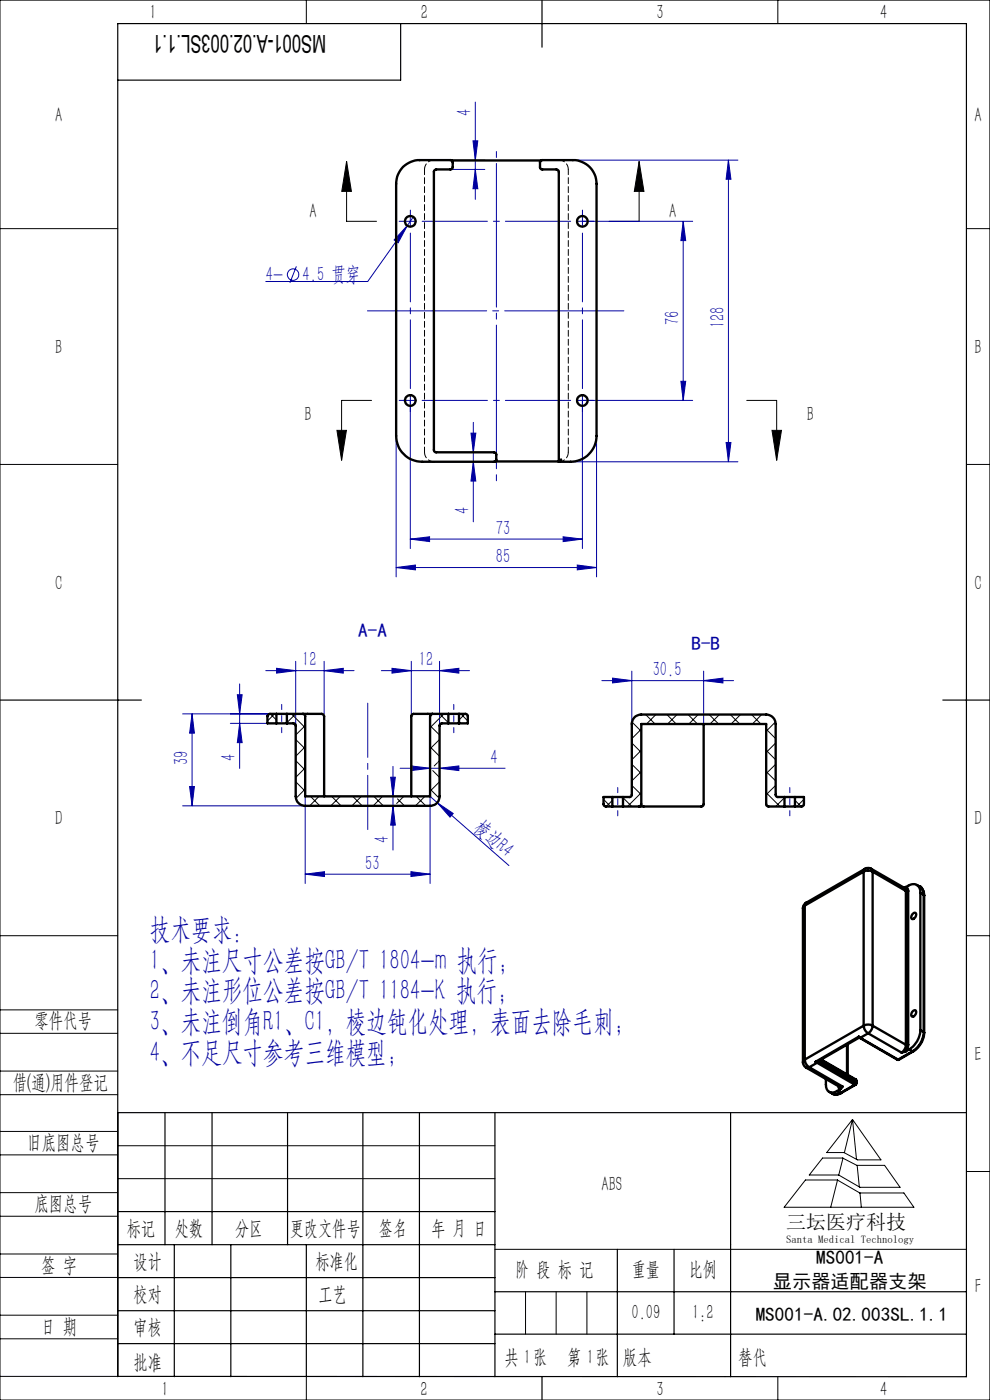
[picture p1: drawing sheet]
<svg xmlns="http://www.w3.org/2000/svg" width="210mm" height="297mm" viewBox="0 0 210 297" stroke-linecap="round" stroke-linejoin="round" font-family="sans-serif">
<g fill="none" stroke="#0000a0" stroke-width=".21">
<path d="M95.5 34h7.3M95.5 35.9h7.3M100.3 29.9h1.1l-.6 4.1zM100.8 35.9l.6 4.1h-1.1zM100.8 21.7v20.6M121.5 34h35M154.5 34l.5 4h-1zM154.5 34v64M62.9 56.5l-1.4 3.5M85.8 47h2.5M86.4 47.9l-1.9 3.6-.9-.6zM86.4 47.9l-8.4 11.8h-21.6"/>
<path d="M87 45.7v2.5M87.7 46l-1.3 1.9M123.5 47h23.4M144.9 47l.6 4h-1.1zM144.9 47v37.9M84 92.5v29.9M87 84.9v31.5M99.9 91.9h1l-.5 4.1zM100.4 98l.5 4.1h-1zM100.4 89.6v21.1M121 98h35.5M126.5 92.5v29.9"/>
<path d="M144.4 80.9h1.1l-.6 4zM146.9 84.9h-23.4v31.5M154 93.9h1l-.5 4.1zM87 114.4l4.1-.5v1zM87 114.4h36.5M119.5 113.9l4 .5-4 .5zM122.4 119.9l4.1 .5-4.1 .5zM84 120.4l4.1-.5v1zM84 120.4h42.5M38.7 151.4h18.6M40.7 151.4l.5 4.1h-1zM40.7 151.4v19.6"/>
<path d="M48.9 153.5h7.8M50.3 147.4h1.1l-.6 4zM50.8 153.5l.6 4h-1.1zM50.8 145.1v17.9M56.4 142.3h18.7M58.7 141.8l4 .5-4 .5zM62.7 140.3v13.6M68.8 142.3l4-.5v1zM68.8 140.3v11.1M80.9 142.3h18.7M83.1 141.8l4.1 .5-4.1 .5zM87.2 140.3v11.1"/>
<path d="M93.2 142.3l4.1-.5v1zM93.2 140.3v13.6M127.7 144.4h27.9M129.9 143.9l4.1 .5-4.1 .5zM134 142.4v11.2M149.3 144.4l4.1-.5v1zM149.3 142.4v11.2M38.7 171h26M40.2 166.9h1l-.5 4.1zM64.7 168.9v18.5M82.9 164.9h1l-.5 4zM83.4 171l.5 4h-1z"/>
<path d="M83.4 162.6v17.7M84.9 163h22.2M87.2 162.5l4 .5-4 .5zM92.7 170.3l15.2 13.3M92.7 170.3l-1.5-1.4v18.5M92.7 170.3l3.4 2.3-.6 .8zM93.2 168.9v.3a2.01 2.01 0 0 1-1.8 1.8M93.2 163l4.1-.5v1zM64.7 185.5l4.1-.6v1zM64.7 185.5h26.5M87.2 184.9l4 .6-4 .4z"/>
<circle cx="62.2" cy="58.3" r="1.21"/>
</g>
<g fill="none" stroke="#000" stroke-width=".21">
<path d="M0 0h210v297h-210zM65 0v5M165 0v5M73.5 34.3l1 6.3h-2zM73.5 34.3v12.7h6.4M135.6 34.3l1 6.3h-2.1zM135.6 34.3v12.7h-6.4M0 48.5h25M205 48.5h5M0 98.5h25M71.5 91.3h2l-1 6.3zM78.8 84.9h-6.3v12.7"/>
<path d="M158.4 84.9h6.3v12.7M163.8 91.3h2l-1.1 6.3zM205 98.5h5M0 198.5h25M205 198.5h5M0 214.2h25M0 219.2h25M0 232.2h25M0 227.2h25M25 236v56h-25M180.8 237.5l6.1 8.6h-5l-2.9-1.6h-3.6zM180.8 237.5l-1.7 7"/>
<path d="M180.8 237.5l.9 8.5M0 245h25M0 240h25M0 258h25M0 253h25M25 243.1h80M25 250h80M170.9 250.3h6.7l4.8 2.8h9.3l2.2 3h-27.6zM174.5 245.7h4.3l3 1.5h5.8l3.3 4.7h-8.5l-4.5-2.6h-6.2zM177.7 250.3l-1.5 5.8M178.8 245.7l-.9 3.6M181.8 247.2l.5 4.6"/>
<path d="M182.4 253.1l.3 3M205 248.5h5M0 271h25M0 266h25M0 279h25M105 265h100M111.5 274v9M118 274v9M124.5 274v9M0 284h25M65 292.1v4.9M153.7 292h.1"/>
<path d="M165 292v5"/>
</g>
<g fill="none" stroke="#0000a0" stroke-width=".21" stroke-dasharray="30.5 1.3 1.3 1.3">
<path d="M85.8 46.9h-1.1M87 45.7v-1.1M123.5 46.9v-1.2M123.5 46.9h-1.2M123.5 46.9v1.3M123.5 46.9h1.3M123.5 45.7v-1.1M124.8 46.9h1.1M85.8 84.9h-1.1M87 84.9v-1.2M87 84.9h-1.2M87 84.9v1.3"/>
<path d="M87 84.9h1.3M87 86.2v1.1M123.5 84.9v-1.2M123.5 84.9h-1.2M123.5 84.9v1.3M123.5 84.9h1.3M123.5 86.2v1.1M124.8 84.9h1.1"/>
</g>
<path d="M89.5 46.9h31.5M89.5 84.9h31.5" fill="none" stroke="#0000a0" stroke-width=".21" stroke-dasharray="30.5 1.3 1.3 1.3" stroke-dashoffset="16.6"/>
<path d="M87 82.4v-33M123.5 82.4v-33" fill="none" stroke="#0000a0" stroke-width=".21" stroke-dasharray="30.5 1.3 1.3 1.3" stroke-dashoffset="15.9"/>
<path d="M59.8 149.4v6M96.3 149.4v6M131 167.1v6M167.5 173.1v-6" fill="none" stroke="#0000a0" stroke-width=".21" stroke-dasharray="30.5 1.3 1.3 1.3" stroke-dashoffset="29.4"/>
<path d="M105.3 31.7v70.7" fill="none" stroke="#0000a0" stroke-width=".21" stroke-dasharray="30.5 1.3 1.3 1.3" stroke-dashoffset="-2.9"/>
<path d="M77.9 65.9h54.4" fill="none" stroke="#0000a0" stroke-width=".21" stroke-dasharray="30.5 1.3 1.3 1.3" stroke-dashoffset="5.2"/>
<path d="M64.8 168.9h26.5" fill="none" stroke="#0000a0" stroke-width=".21" stroke-dasharray="30.5 1.3 1.3 1.3" stroke-dashoffset="19.1"/>
<path d="M64.8 151.9v17M91.3 168.9v-17" fill="none" stroke="#0000a0" stroke-width=".21" stroke-dasharray="30.5 1.3 1.3 1.3" stroke-dashoffset="23.9"/>
<path d="M78 149.2v26.8" fill="none" stroke="#0000a0" stroke-width=".21" stroke-dasharray="30.5 1.3 1.3 1.3" stroke-dashoffset="19"/>
<g fill="none" stroke="#000" stroke-width=".25">
<path d="M85 5v12h-60M115 0v10M0 148.5h30M200 148.5h10M25 236h180M35 236v28.1M45 236v28.1M61 236v28.1M77 236v56.1M89 236v56.1M105 236v56.1M155 236v56.1"/>
<path d="M25 257h80M25 264.1h80M25 271h80M25 278.1h80M37 264.1v28M49 264.1v28M65 264.1v28M105 274h100M131 265v27.1M143 265v18M25 292l180 .1v-287.1h-180v287.1M25 285h80"/>
<path d="M105 283h100M115 292v5"/>
</g>
<g fill="#000">
<path d="M135.6 34.3l1 6.3h-2.1zM73.5 34.3l1 6.3h-2z"/>
<path d="M163.8 91.3h2l-1.1 6.3zM71.5 91.3h2l-1 6.3z"/>
</g>
<g fill="#0000a0">
<path d="M92.7 170.3l3.4 2.3-.6 .8z"/>
<path d="M68.8 142.3l4-.5v1zM58.7 141.8l4 .5-4 .5z"/>
<path d="M149.3 144.4l4.1-.5v1zM129.9 143.9l4.1 .5-4.1 .5z"/>
<path d="M86.4 47.9l-2.8 3 .9 .6zM87 114.4l4.1-.5v1zM119.5 113.9l4 .5-4 .5z"/>
<path d="M84 120.4l4.1-.5v1zM122.4 119.9l4.1 .5-4.1 .5z"/>
<path d="M82.9 164.9h1l-.5 4zM83.4 171l.5 4h-1zM50.3 147.4h1.1l-.6 4zM50.8 153.5l.6 4h-1.1zM40.7 151.4l.5 4.1h-1zM40.2 166.9h1l-.5 4.1z"/>
<path d="M144.9 47l.6 4h-1.1zM144.4 80.9h1.1l-.6 4zM100.3 29.9h1.1l-.6 4.1zM100.8 35.9l.6 4.1h-1.1zM154.5 34l.5 4h-1zM154 93.9h1l-.5 4.1zM99.9 91.9h1l-.5 4.1zM100.4 98l.5 4.1h-1z"/>
<path d="M87.2 162.5l4 .5-4 .5zM93.2 163l4.1-.5v1zM83.1 141.8l4.1 .5-4.1 .5zM93.2 142.3l4.1-.5v1zM64.7 185.5l4.1-.6v1zM87.2 184.9l4 .6-4 .4z"/>
</g>
<g fill="none" stroke="#000" stroke-width=".5">
<path d="M85.5 35.4a5.2 5.2 0 0 1 3.5-1.4h6.6l.4 .4v1.2l-.2 .3h-3.3l-.5 .5v59.2l.4 .4h12.4l.3 .1 .2 .3v1.2l-.4 .4h-15.4a5.5 5.5 0 0 1-5.5-5.5v-53.5a5.2 5.2 0 0 1 1.5-3.6zM95.8 34h19M114.7 34.1l.2-.1h6.6a5 5 0 0 1 5 5v53.5a5.5 5.5 0 0 1-5.5 5.5h-2.5v-61.6l-.5-.5h-3.2l-.3-.3v-1.2zM105.1 97.9h13.4M119 97.5l-.5 .5M58.6 151.4l-1.6 .1-.3 .4v1.6h1.9M58.6 153.5h2.3M58.6 151.4h2.3M58.6 151.4v2.1M60.9 153.5h1.4l.4 .3v15.1a2.04 2.04 0 0 0 2 2.1h26.5a1.98 1.98 0 0 0 2-2.1v-15.1l.4-.3h1.5M60.9 151.4v2.1M60.9 151.4h3.3"/>
<path d="M64.2 151.4l.4 .2 .1 .3v17h26.5v-17l.2-.3 .3-.2M64.2 151.4h4l.4 .2 .2 .3v17M91.7 151.4h-4l-.3 .2-.2 .3v17M91.7 151.4h3.4M95.1 151.4h2.3M95.1 153.5h2.3M95.1 151.4v2.1M97.4 151.4l1.5 .1 .3 .4v1.6h-1.8M97.4 151.4v2.1M149.3 153.6l-.1 17.3-.3 .2h-13.4M129.9 169.1h-1.9l.1 1.8 .3 .2h1.5M129.9 171.1h2.3"/>
<path d="M129.9 169.1h2.3M129.9 169.1v2M132.2 169.1h1.4l.4-.4v-15.1a1.98 1.98 0 0 1 2-2h26.5a2.03 2.03 0 0 1 2 2v15.1l.4 .4h1.5M132.2 171.1h3.3M132.2 169.1v2M135.5 171.1l.4-.1 .1-.4v-17h26.5v17.1l.4 .4h3.5M166.4 171.1h2.2M166.4 169.1h2.2M166.4 169.1v2M168.6 169.1h1.9l-.1 1.8-.3 .2h-1.5M168.6 169.1v2M170.3 192.7v32.7"/>
<path d="M170.7 192.1l-.4 .6M170.7 192.1v32.7M171 191.5a1.33 1.33 0 0 0-.7 1.2M171 191.5l-.3 .6M183.2 184.9a1.96 1.96 0 0 1 1.9 0M183.2 184.9v32.7M183.2 184.9l-12.5 7.2M183.5 184.3l.4-.2 .9 .2M183.5 184.3l-.3 .6M183.5 184.3l-12.5 7.2M184.8 184.3l.3 .6M184.8 184.3l7.1 4.1 .3 .6"/>
<path d="M185.1 184.9v32.7M185.1 184.9l7.1 4.1M192.2 188.2a.81 .81 0 0 1 .5 .8M192.2 188.2a2.02 2.02 0 0 1 2.4-.3l.5 .5 .1 1M192.2 189h.5M192.2 188.2l-.4 .1M192.2 189v32.6M192.7 189v32.6M193.6 193.9a.42 .42 0 0 1 .6-.2 .42 .42 0 0 1 .1 .6 .59 .59 0 0 1-1 .5l.1-.5zM194.5 187.7l.7 .4M195.2 188.1a2.15 2.15 0 0 1 .8 1.9M195.2 188.1h.1"/>
<path d="M195.2 188.1a1.83 1.83 0 0 1 .7 1.7M195.2 189.4v29.1M195.2 189.4l.7 .4M195.9 189.8l.1 .2M195.9 189.8v29.1M196 190v29.1M182.2 219.9l.2 .3M182.2 219.9l.3 .3M182.2 219.9l-9.2 5.3M183.2 217.6l.1 .3a1.93 1.93 0 0 0 .8 1.3M183.2 217.6l.2-.1a1.88 1.88 0 0 1 1.7 .1M183.2 217.6l-12.5 7.2"/>
<path d="M184.1 219.2l-1.6 1M184.1 219.2l7.1 4.1M185.1 217.6l-.2 .7-.8 .9M185.1 217.6l7.1 4M193.5 214.7a.46 .46 0 0 1 .7-.4 .46 .46 0 0 1 .1 .7 .57 .57 0 0 1-.4 .6 .57 .57 0 0 1-.6-.1zM195.2 218.5a4.9 4.9 0 0 1-2.3 4.1M195.2 218.5l.7 .4M195.9 218.9a5.1 5.1 0 0 1-2.3 4.1M195.9 218.9l.1 .2M196 219.1a4.9 4.9 0 0 1-2.3 3.9M170.3 225.4a1.42 1.42 0 0 0 .7 1.1M170.7 224.8l.1 .3a1.93 1.93 0 0 0 .9 1.3"/>
<path d="M170.7 224.8l-.4 .6M171 226.5l7.1 4.1 .6-.1M171.7 226.4l-.3 .2-.4-.1M171.7 226.4l7 4.1M173 225.2l.3 .3M173.3 225.5l-1.6 .9M173.3 225.5l8 4.6M173.4 225.2h-.4M173.5 225.1l-.2 .4M173.6 225.1l8 4.6M174.1 224.8l7.5 4.4M174.2 224.8l7.3 4.2"/>
<path d="M175.2 228.9v1.2a1.44 1.44 0 0 0 .7 1.5 1.44 1.44 0 0 0 1.7-.1M175.9 231.6l.7 .4M177.6 231.5l.7 .4M177.8 230.4l.1 .4 .4 .3M178.3 231.9h.1M178.3 231.9a1.55 1.55 0 0 1-1.7 .1M178.3 231.1l-.7 .4M178.4 231.9a1.82 1.82 0 0 1-1.8 .1M178.7 230.5l-.4 .6M179.7 221.6v6.4M179.8 221.5v6.5M181.3 230.1h.2"/>
<path d="M181.3 230.1l-3 1.8M181.5 229l.1 .3M181.5 229l.1 .2M181.5 230.1l-3.1 1.8M181.6 229.7l-.3 .4M181.6 229.7v.1M181.6 229.2v.1M181.6 229.2v.5M181.6 229.8l-.1 .3M181.6 229.3v.5M182.2 220.1l-8.8 5.1M182.4 220.2h.1"/>
<path d="M182.4 220.2l8 4.6M182.5 220.2l8 4.6M190.4 224.8h.3M190.5 224.8h-.1M190.5 224.8h.2M192.2 223l-1 .3M192.2 221.6l-.2 .8-.8 .9M192.2 221.6h.5M192.7 221.6l-.1 .6-.4 .8M192.9 222.6l-.7 .4M192.9 222.6l.7 .4M193.6 223h.1"/>
<path d="M193.6 223l-3.1 1.8M193.7 223l-3 1.8"/>
<circle cx="87" cy="47" r="1.13"/>
<circle cx="123.5" cy="46.9" r="1.12"/>
<circle cx="87" cy="85" r="1.12"/>
<circle cx="123.5" cy="85" r="1.11"/>
</g>
<path d="M90 35.9a2 2 0 0 1 2-2M95.8 34h-.1M96 34.2l-.5-.1M114.6 34.2l.4-.1M114.9 34h-.1M118.5 33.9a2 2 0 0 1 2 2M92 97.9a2 2 0 0 1-2-2M104.9 97.9h.2M105.2 97.8h-.4M120.5 95.9a2 2 0 0 1-2 2" fill="none" stroke="#000" stroke-width=".21" stroke-dasharray="1.3 .6"/>
<path d="M120.5 35.9v60M90 95.9v-60" fill="none" stroke="#000" stroke-width=".21" stroke-dasharray="1.3 .6" stroke-dashoffset=".2"/>
<g fill="none" stroke="#000" stroke-width=".21">
<path d="M57.3 151.4l1.3 1.3M58.2 151.4l-1.5 1.6M61.8 151.4l2.9 3M62.7 151.4l-1.8 1.9M62.7 156.9l2 2M64.7 153.9l-2 2M64.7 158.4l-2 2M91.2 158.4l2 2M91.2 153.9l2 2M93.2 156.9l-2 2M93.2 151.4l1.9 1.9M94.2 151.4l-3 3"/>
<path d="M97.8 151.4l1.4 1.6M98.6 151.4l-1.2 1.3M134 157.6l2 2M134.1 153.2l1.9 1.9M136 154.7l-2 2M136 159.2l-2 2M136.9 151.6l2.1 2M139.1 151.6l-2 2M141.5 151.6l1.9 2M143.6 151.6l-2 2M145.9 151.6l2.1 2M148.1 151.6l-2 2"/>
<path d="M150.4 151.6l2 2M152.6 151.6l-2 2M154.9 151.6l2 2M157.1 151.6l-2 2M159.4 151.6l2 2M161.6 151.6l-2 2M162.5 159.2l2 2M162.5 154.7l2 2M164.5 153.2l-2 1.9M164.5 157.6l-2 2M62.7 165.8l2 2M62.7 161.4l2 2"/>
<path d="M64.7 162.9l-2 2M64.7 167.4l-1.9 2M65.9 168.9l1.9 2.1M67.7 168.9l-2 2.1M70.3 168.9l2.1 2.1M72.2 168.9l-2 2.1M74.8 168.9l2 2.1M76.7 168.9l-2.1 2.1M79.3 168.9l2 2.1M81.1 168.9l-1.9 2.1M84.3 169.5l1.5 1.5M85.7 168.9l-1.6 1.6"/>
<path d="M88.3 168.9l2 2.1M90.1 168.9l-2 2.1M91.2 167.4l1.8 1.8M91.8 163.5l1.4 1.4M92.7 161.9l-.6 .6M93.2 165.8l-2 2M93.2 161.4l-.3 .3M128 169.6l1.5 1.5M129.9 169.8l-1.3 1.3M132.2 169.2l1.8 1.9M134 166.6l2 2M134 162.1l2 2"/>
<path d="M136 163.7l-2 2M136 168.2l-2.9 2.9M162.5 168.2l3 2.9M162.5 163.7l2 2M164.5 162.1l-2 2M164.5 166.6l-2 2M166.4 169.2l-1.9 1.9M168.6 169.8l1.3 1.3M170.5 169.6l-1.5 1.5"/>
</g>
<g font-size="6.3" fill="#0000a0">
<text x="31.8" y="199.2">技术要求：</text>
<text x="31.8" y="205.7">1、未注尺寸公差按GB/T 1804-m 执行；</text>
<text x="31.8" y="212.2">2、未注形位公差按GB/T 1184-K 执行；</text>
<text x="31.8" y="218.7">3、未注倒角R1、C1，棱边钝化处理，表面去除毛刺；</text>
<text x="31.8" y="225.2">4、不足尺寸参考三维模型；</text>
</g>
<text font-size="5.2" x="69.2" y="7.3" transform="rotate(-180 69.2 7.3)">MS001-A.02.003SL.1.1</text>
<g font-size="4.4" fill="#010000">
<text x="31.7" y="4.1">1</text>
<text x="89.2" y="4.1">2</text>
<text x="139.2" y="4.1">3</text>
<text x="186.7" y="4.1">4</text>
<text x="156.6" y="289.5">替代</text>
</g>
<g font-size="4.4">
<text x="11.7" y="25.9">A</text>
<text x="206.7" y="25.9">A</text>
<text x="65.7" y="46.3">A</text>
<text x="142" y="46.3">A</text>
<text x="11.7" y="75.1">B</text>
<text x="206.7" y="75.1">B</text>
<text x="64.6" y="89.4">B</text>
<text x="171.2" y="89.4">B</text>
<text x="11.7" y="125.1">C</text>
<text x="206.7" y="125.1">C</text>
<text x="11.7" y="175.1">D</text>
<text x="206.7" y="175.1">D</text>
<text x="7.3" y="217.9">零件代号</text>
<text x="206.7" y="225.1">E</text>
<text x="2.7" y="231">借(通)用件登记</text>
<text x="5.8" y="243.7">旧底图总号</text>
<text x="7.3" y="256.8">底图总号</text>
<text x="127.6" y="252.6">ABS</text>
<text x="26.9" y="261.9">标记</text>
<text x="37.1" y="261.9">处数</text>
<text x="49.9" y="261.9">分区</text>
<text x="61.5" y="261.9">更改文件号</text>
<text x="80.4" y="261.9">签名</text>
<text x="91.5" y="261.9">年 月 日</text>
<text x="8.7" y="269.8">签 字</text>
<text x="28.3" y="268.9">设计</text>
<text x="66.9" y="268.9">标准化</text>
<text x="109.3" y="270.8">阶 段 标 记</text>
<text x="134" y="270.8">重量</text>
<text x="146.1" y="270.8">比例</text>
<text x="206.8" y="274.4">F</text>
<text x="28.3" y="276">校对</text>
<text x="67.6" y="276">工艺</text>
<text x="134" y="279.8">0.09</text>
<text x="146.8" y="279.8">1:2</text>
<text x="8.7" y="282.9">日 期</text>
<text x="28.3" y="283">审核</text>
<text x="28.3" y="290.4">批准</text>
<text x="107" y="289.5">共 张</text>
<text x="111.1" y="289.5">1</text>
<text x="120.3" y="289.5">第 张</text>
<text x="124.5" y="289.5">1</text>
<text x="132.1" y="289.5">版本</text>
<text x="34.2" y="296.1">1</text>
<text x="89.2" y="296.2">2</text>
<text x="139.2" y="296.2">3</text>
<text x="186.7" y="296.2">4</text>
</g>
<g font-size="4.4" fill="#0000a0">
<text x="100" y="24.7" transform="rotate(-90 100 24.7)">4</text>
<text x="56.4" y="59.5">4-</text>
<text x="64.2" y="59.5">4.5 贯穿</text>
<text x="144.1" y="68.9" transform="rotate(-90 144.1 68.9)">76</text>
<text x="153.7" y="69.7" transform="rotate(-90 153.7 69.7)">128</text>
<text x="99.6" y="109.1" transform="rotate(-90 99.6 109.1)">4</text>
<text x="105.2" y="113.5">73</text>
<text x="105.2" y="119.5">85</text>
<text x="64.1" y="141.4">12</text>
<text x="88.9" y="141.4">12</text>
<text x="138.4" y="143.5">30.5</text>
<text x="50" y="161.5" transform="rotate(-90 50 161.5)">4</text>
<text x="39.9" y="162.2" transform="rotate(-90 39.9 162.2)">39</text>
<text x="104.1" y="162.1">4</text>
<text x="82.5" y="178.8" transform="rotate(-90 82.5 178.8)">4</text>
<text x="100.5" y="175.9" transform="rotate(41 100.5 175.9)">棱边R4</text>
<text x="77.5" y="184.6">53</text>
</g>
<text font-size="4.2" x="166.8" y="260.7">三坛医疗科技</text>
<g font-size="4.1" fill="#0000a0">
<text x="76" y="135.1">A-A</text>
<text x="146.7" y="137.8">B-B</text>
</g>
<g font-size="4.1">
<text x="173.1" y="268.2">MS001-A</text>
<text x="164" y="273.2">显示器适配器支架</text>
<text x="160.3" y="280.2">MS001-A.02.003SL.1.1</text>
</g>
<text font-size="2.3" x="166.8" y="263.6">Santa Medical Technology</text>
</svg>
